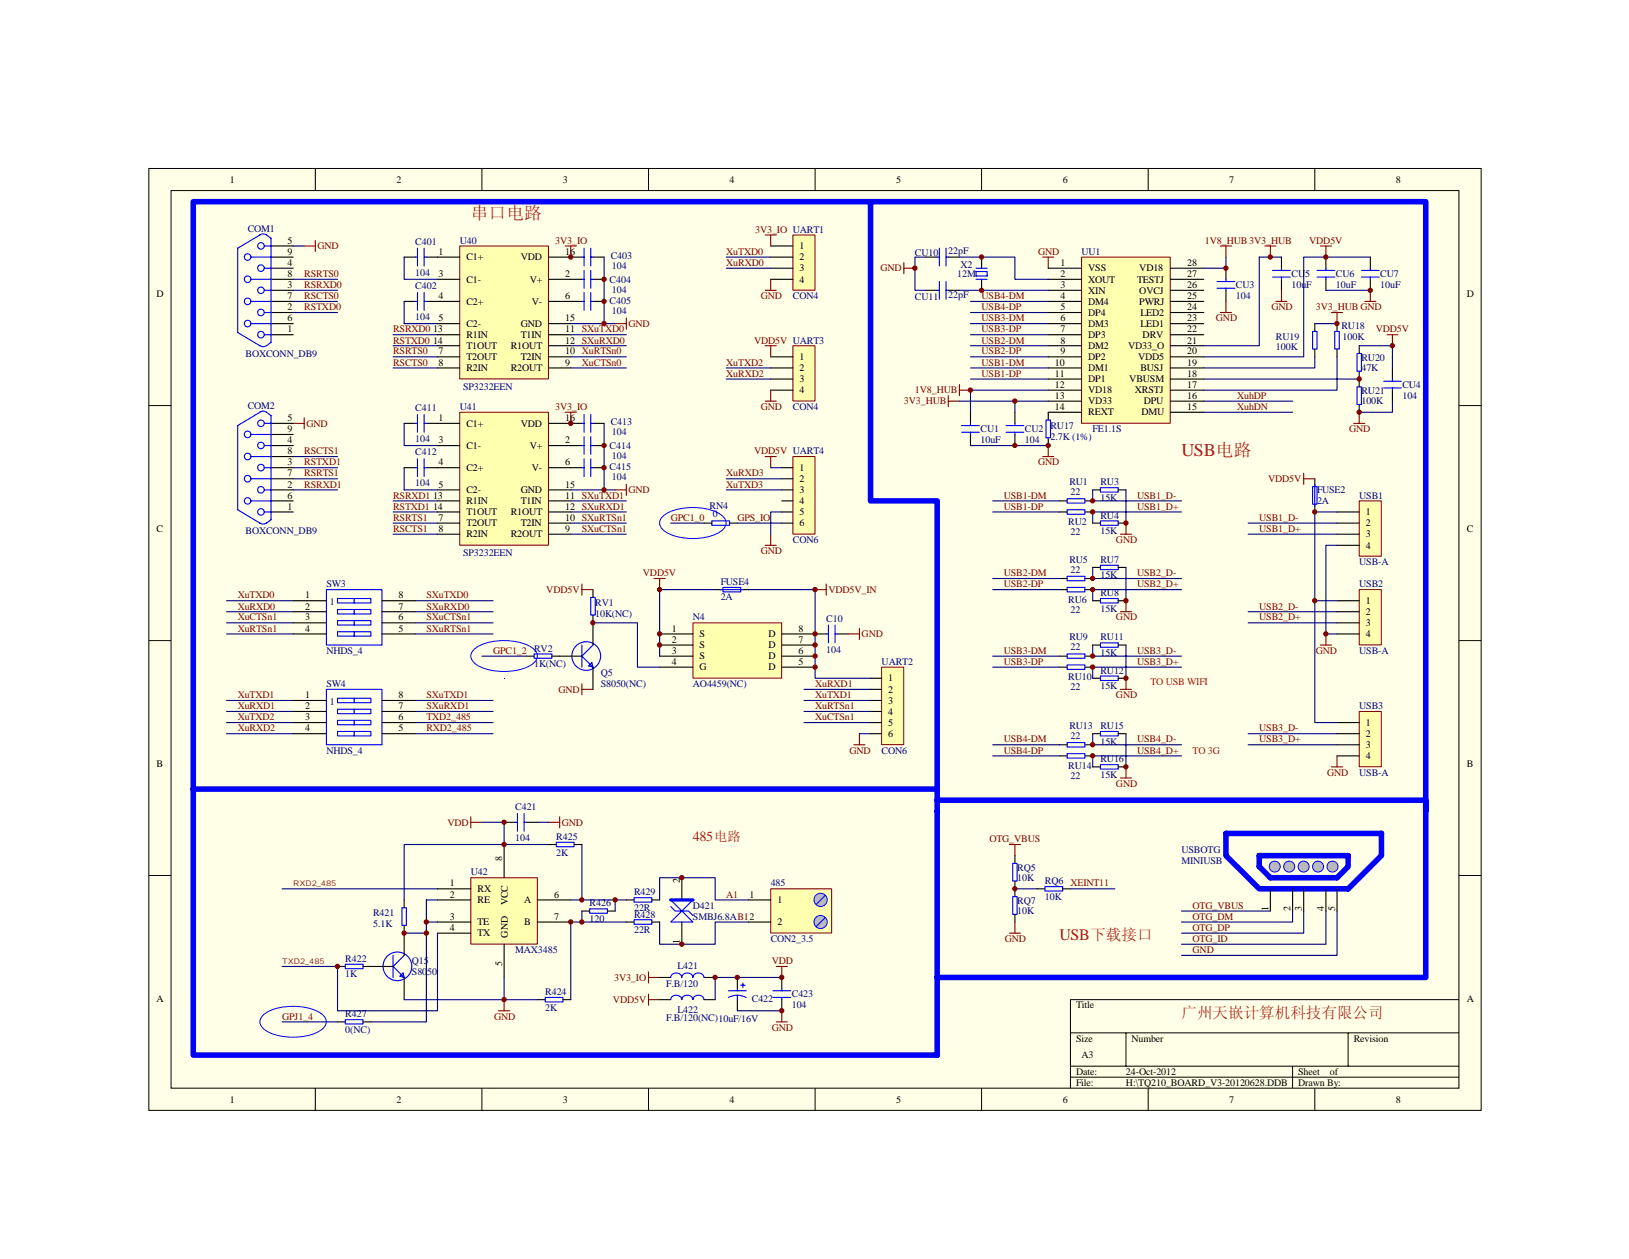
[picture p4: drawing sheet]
<svg xmlns="http://www.w3.org/2000/svg" width="279mm" height="216mm" viewBox="0 0 279 216" stroke-linecap="round" stroke-linejoin="round" font-family="sans-serif">
<path d="M25.5 28.9h228.5v161.5h-228.5z" fill="#ffffe8"/>
<g fill="none" stroke="#000" stroke-width=".17">
<path d="M25.5 28.9h228.5v161.5h-228.5zM29.3 32.7h220.9v153.9h-220.9zM54.1 28.9v3.8M82.7 28.9v3.8M111.2 28.9v3.8M139.8 28.9v3.8M168.4 28.9v3.8M196.9 28.9v3.8M225.5 28.9v3.8M25.5 69.6h3.8M250.3 69.6h3.8M25.5 109.9h3.8"/>
<path d="M250.3 109.9h3.8M25.5 150.1h3.8M250.3 150.1h3.8M183.6 177.1h66.7M193.1 177.1v5.7M231.2 177.1v5.7M250.3 171.4h-66.7v15.2M54.1 186.6v3.8M82.7 186.6v3.8M111.2 186.6v3.8M139.8 186.6v3.8M168.4 186.6v3.8"/>
<path d="M183.6 182.8h66.7M183.6 184.7h66.7M196.9 186.6v3.8M221.7 182.8v3.8M225.5 186.6v3.8"/>
</g>
<path d="M46.5 57.4h3.8M46.5 55.5h3.8M46.5 53.6h3.8M46.5 51.7h3.8M46.5 49.8h3.8M46.5 47.9h3.8M46.5 46h3.8M46.5 44.1h3.8M46.5 42.2h3.8" fill="none" stroke="#000" stroke-width=".19"/>
<g fill="none" stroke="#00f" stroke-width=".19">
<path d="M43.1 44.1h3.4M43.1 47.9h3.4M43.1 51.7h3.4M43.1 55.5h3.4M44.6 59.3l.5 .2 .6-.2M44.6 40.3l.5-.2 .6 .2M44.6 40.3l-3.8 2.3v14.4l3.8 2.3M45.3 42.2h1.2M45.3 46h1.2M45.3 49.8h1.2M45.3 53.6h1.2M45.3 57.4h1.2"/>
<path d="M45.7 40.3l.8 .6v17.8l-.8 .6"/>
<circle cx="42.5" cy="51.7" r=".57"/>
<circle cx="42.5" cy="44.1" r=".57"/>
<circle cx="42.5" cy="55.5" r=".57"/>
<circle cx="42.5" cy="47.9" r=".57"/>
<circle cx="44.8" cy="46" r=".57"/>
<circle cx="44.8" cy="57.4" r=".57"/>
<circle cx="44.8" cy="53.6" r=".57"/>
<circle cx="44.8" cy="42.2" r=".57"/>
<circle cx="44.8" cy="49.8" r=".56"/>
</g>
<path d="M50.3 53.6h7.6M50.3 51.7h7.6M50.3 49.8h7.6M50.3 47.9h7.6M50.3 42.2h1.9" fill="none" stroke="#000080" stroke-width=".19"/>
<path d="M52.2 42.2h1.9M54.1 41.2v1.9" fill="none" stroke="#800000" stroke-width=".19"/>
<path d="M78.9 42.2h15.2v22.8h-15.2z" fill="#ffffb0"/>
<path d="M78.8 42.2h15.3v22.8h-15.3z" fill="none" stroke="#800000" stroke-width=".17"/>
<g fill="none" stroke="#000" stroke-width=".19">
<path d="M69.3 44.1h1.9M69.3 51.7h1.9M73.1 44.1h5.7M73.1 51.7h5.7M75 57.4h3.8M75 59.3h3.8M75 47.9h3.8M75 55.5h3.8M94.1 57.4h3.8M94.1 59.3h3.8M94.1 47.9h5.7M94.1 44.1h5.7"/>
<path d="M94.1 51.7h5.7M94.1 55.5h3.8M101.7 47.9h1.9M101.7 44.1h1.9M101.7 51.7h1.9M75 61.2h3.8M75 63.1h3.8M94.1 61.2h3.8M94.1 63.1h3.8"/>
</g>
<g fill="none" stroke="#00f" stroke-width=".19">
<path d="M71.2 51.7h.4M71.2 44.1h.4M71.6 42.6v3M71.6 50.2v3M72.7 42.6v3M72.7 50.2v3M72.7 51.7h.4M72.7 44.1h.4M99.8 51.7h.4M99.8 44.1h.4M99.8 47.9h.4M100.2 42.6v3"/>
<path d="M100.2 46.4v3M100.2 50.2v3M101.3 51.7h.4M101.3 42.6v3M101.3 46.4v3M101.3 50.2v3M101.3 44.1h.4M101.3 47.9h.4"/>
</g>
<path d="M67.4 57.4h7.6M67.4 59.3h7.6M69.3 44.1v3.8h5.7M69.3 51.7v3.8h5.7M97.9 57.4h9.5M97.9 59.3h9.5M103.6 44.1v11.4h-5.7M67.4 63.1h7.6M67.4 61.2h7.6M97.9 63.1h9.5" fill="none" stroke="#000080" stroke-width=".19"/>
<path d="M96.9 42.2h1.9M97.9 42.2v1.9M105.5 55.5h1.9M107.4 54.5v2" fill="none" stroke="#800000" stroke-width=".19"/>
<path d="M78.9 70.7h15.2v22.8h-15.2z" fill="#ffffb0"/>
<path d="M78.8 70.7h15.3v22.8h-15.3z" fill="none" stroke="#800000" stroke-width=".17"/>
<g fill="none" stroke="#000" stroke-width=".19">
<path d="M46.5 76.4h3.8M46.5 72.6h3.8M46.5 78.3h3.8M46.5 74.5h3.8M69.3 72.6h1.9M73.1 72.6h5.7M75 76.4h3.8M94.1 76.4h5.7M94.1 72.6h5.7M101.7 76.4h1.9M101.7 72.6h1.9M46.5 85.9h3.8"/>
<path d="M46.5 87.8h3.8M46.5 80.2h3.8M46.5 84h3.8M46.5 82.1h3.8M69.3 80.2h1.9M73.1 80.2h5.7M75 85.9h3.8M75 89.7h3.8M75 87.8h3.8M75 91.6h3.8M75 84h3.8M94.1 85.9h3.8"/>
<path d="M94.1 89.7h3.8M94.1 87.8h3.8M94.1 91.6h3.8M94.1 80.2h5.7M94.1 84h3.8M101.7 80.2h1.9M181.7 85.9h1.3M181.7 87.8h1.3M181.7 99.2h1.3M186.1 85.9h1.3M186.1 87.8h1.3M186.1 99.2h1.3"/>
<path d="M187.4 89.7h1.3M187.4 84h1.3M187.4 97.3h1.3M191.8 89.7h1.3M191.8 84h1.3M191.8 97.3h1.3M181.7 101.1h1.3M186.1 101.1h1.3M187.4 103h1.3M191.8 103h1.3"/>
</g>
<g fill="none" stroke="#00f" stroke-width=".19">
<path d="M43.1 74.5h3.4M43.1 78.3h3.4M44.6 70.7l.5-.2 .6 .2M44.6 70.7l-3.8 2.3v14.4l3.8 2.3M45.3 72.6h1.2M45.3 76.4h1.2M45.7 70.7l.8 .6v17.8a2.19 2.19 0 0 1-1.4 .8l-.5-.2M71.2 72.6h.4M71.6 71.1v3M71.6 78.7v3M72.7 71.1v3M72.7 78.7v3"/>
<path d="M72.7 72.6h.4M99.8 72.6h.4M99.8 76.4h.4M100.2 71.1v3M100.2 74.9v3M100.2 78.7v3M101.3 71.1v3M101.3 74.9v3M101.3 78.7v3M101.3 72.6h.4M101.3 76.4h.4M43.1 82.1h3.4"/>
<path d="M43.1 85.9h3.4M45.3 80.2h1.2M45.3 84h1.2M45.3 87.8h1.2M71.2 80.2h.4M72.7 80.2h.4M99.8 80.2h.4M101.3 80.2h.4M183 85.5h3.1v.8h-3.1zM183 87.4h3.1v.8h-3.1zM183 98.8h3.1v.8h-3.1zM188.7 83.6h3.1v.8h-3.1z"/>
<path d="M188.7 89.3h3.1v.8h-3.1zM188.7 96.9h3.1v.8h-3.1zM183 100.7h3.1v.8h-3.1zM188.7 102.6h3.1v.8h-3.1z"/>
<circle cx="42.5" cy="78.3" r=".57"/>
<circle cx="42.5" cy="74.5" r=".57"/>
<circle cx="44.8" cy="72.6" r=".57"/>
<circle cx="44.8" cy="76.4" r=".56"/>
<circle cx="42.5" cy="82.1" r=".57"/>
<circle cx="42.5" cy="85.9" r=".56"/>
<circle cx="44.8" cy="87.8" r=".57"/>
<circle cx="44.8" cy="84" r=".57"/>
<circle cx="44.8" cy="80.2" r=".57"/>
</g>
<g fill="none" stroke="#000080" stroke-width=".19">
<path d="M50.3 78.3h7.6M69.3 72.6v3.8h5.7M103.6 72.6v11.4h-5.7M50.3 84h7.6M50.3 80.2h7.6M50.3 82.1h7.6M67.4 85.9h7.6M67.4 87.8h7.6M67.4 89.7h7.6M67.4 91.6h7.6M69.3 80.2v3.8h5.7M97.9 85.9h9.5"/>
<path d="M97.9 87.8h9.5M97.9 89.7h9.5M97.9 91.6h9.5M170.3 85.9h11.4M170.3 87.8h11.4M170.3 99.2h11.4M187.4 84v1.9h15.2M187.4 97.3v1.9h15.2M193.1 84v5.7M193.1 97.3v5.7M202.6 87.8h-15.2v1.9M214.1 89.7h15.2"/>
<path d="M214.1 91.6h15.2M170.3 101.1h11.4M202.6 101.1h-15.2v1.9M214.1 104.9h15.2M214.1 106.8h15.2"/>
</g>
<path d="M50.3 72.6h1.9M52.2 71.6v2M96.9 70.7h1.9M97.9 70.7v1.9M105.5 84h1.9M107.4 83.1v1.9M192.2 91.6h1.9M193.1 89.7v1.9M192.2 104.9h1.9M193.1 103v1.9" fill="none" stroke="#800000" stroke-width=".19"/>
<path d="M136 40.3h3.8v9.5h-3.8z" fill="#ffffb0"/>
<path d="M136 40.3h3.8v9.5h-3.8z" fill="none" stroke="#800000" stroke-width=".17"/>
<path d="M132.2 42.2h3.8M132.2 44.1h3.8M132.2 46h3.8M132.2 47.9h3.8" fill="none" stroke="#000" stroke-width=".19"/>
<path d="M136 59.3h3.8v9.5h-3.8z" fill="#ffffb0"/>
<path d="M136 59.3h3.8v9.5h-3.8z" fill="none" stroke="#800000" stroke-width=".17"/>
<g fill="none" stroke="#000" stroke-width=".19">
<path d="M168.4 44.1v1.9M168.4 47.9v1.9M210.3 46v1.9M210.3 49.8v1.9M225.5 55.5v1.3M225.5 59.9v1.3M229.3 55.5v1.3M229.3 59.9v1.3M233.1 59.3v1.3M132.2 61.2h3.8M132.2 63.1h3.8M132.2 65h3.8"/>
<path d="M132.2 66.9h3.8M174.1 70.7v1.9M174.1 74.5v1.9M179.8 70.7v1.3M179.8 75.1v1.3M233.1 63.7v2.6M233.1 69.4v1.3M238.8 63.1v1.9M238.8 66.9v1.9M181.7 112.5h1.3M181.7 114.4h1.3M186.1 112.5h1.3"/>
<path d="M186.1 114.4h1.3M187.4 110.6h1.3M187.4 116.3h1.3M191.8 110.6h1.3M191.8 116.3h1.3"/>
</g>
<g fill="none" stroke="#800000" stroke-width=".19">
<path d="M131.2 59.3h1.9M131.2 49.8h1.9M131.2 40.3h1.9M132.2 40.3v1.9M132.2 47.9v1.9M132.2 59.3v1.9M178.8 44.1h1.9M179.8 44.1v1.9M209.3 42.2h1.9M210.3 42.2v1.9M226.5 42.2h1.9M227.4 42.2v1.9"/>
<path d="M228.4 53.6h1.9M229.3 53.6v1.9M234.1 51.7h1.9M235 49.8v1.9M131.2 78.3h1.9M131.2 68.8h1.9M132.2 66.9v1.9M132.2 78.3v1.9M178.8 78.3h1.9M179.8 76.4v1.9M232.2 72.6h1.9M233.1 70.7v1.9"/>
<path d="M131.2 93.5h1.9M132.2 91.6v1.9M192.2 118.2h1.9M193.1 116.3v1.9M228.4 131.5h1.9M229.3 129.6v1.9"/>
</g>
<g fill="none" stroke="#000080" stroke-width=".19">
<path d="M124.6 44.1h7.6M124.6 46h7.6M166.5 59.3h13.3M166.5 57.4h13.3M166.5 51.7h13.3M166.5 53.6h13.3M166.5 55.5h13.3M124.6 63.1h7.6M124.6 65h7.6M166.5 63.1h13.3M166.5 65h13.3M166.5 61.2h13.3"/>
<path d="M170.3 112.5h11.4M170.3 114.4h11.4M187.4 110.6v1.9h15.2M193.1 110.6v5.7M202.6 114.4h-15.2v1.9M214.1 125.8h15.2M214.1 127.7h15.2"/>
</g>
<g fill="none" stroke="#00f" stroke-width=".19">
<path d="M167.4 46.6h1.9v.7h-1.9zM167.4 47.9h1.9M167.4 46h1.9M208.7 48.3h3.1M208.7 49.4h3.1M210.3 47.9v.4M210.3 49.4v.4M225.1 56.8h.8v3.1h-.8zM228.9 56.8h.8v3.1h-.8zM172.6 74.1h3M172.6 73h3M174.1 72.6v.4"/>
<path d="M174.1 74.1v.4M179.4 72h.8v3.1h-.8zM232.7 60.6h.8v3.1h-.8zM232.7 66.3h.8v3.1h-.8zM237.3 66.5h3M237.3 65.4h3M238.8 65v.4M238.8 66.5v.4M183 112.1h3.1v.8h-3.1zM183 114h3.1v.8h-3.1zM188.7 110.2h3.1v.8h-3.1zM188.7 115.9h3.1v.8h-3.1z"/>
</g>
<path d="M136 78.3h3.8v13.3h-3.8z" fill="#ffffb0"/>
<path d="M136 78.3h3.8v13.3h-3.8z" fill="none" stroke="#800000" stroke-width=".17"/>
<path d="M134.1 80.2h1.9M134.1 82.1h1.9M134.1 84h1.9M134.1 85.9h1.9M134.1 87.8h1.9M134.1 89.7h1.9" fill="none" stroke="#000" stroke-width=".19"/>
<path d="M124.6 84h9.5M124.6 82.1h9.5M126.5 89.7h7.6M132.2 80.2h1.9M134.1 87.8h-1.9v3.8" fill="none" stroke="#000080" stroke-width=".19"/>
<path d="M233.2 122h3.7v9.5h-3.7z" fill="#ffffb0"/>
<path d="M233.1 122h3.8v9.5h-3.8z" fill="none" stroke="#800000" stroke-width=".17"/>
<path d="M229.3 123.9h3.8M229.3 125.8h3.8M229.3 127.7h3.8M229.3 129.6h3.8" fill="none" stroke="#000" stroke-width=".19"/>
<path d="M151.2 114.4h3.8v13.3h-3.8z" fill="#ffffb0"/>
<path d="M151.2 114.4h3.8v13.3h-3.8z" fill="none" stroke="#800000" stroke-width=".17"/>
<path d="M149.3 116.3h1.9M149.3 118.2h1.9M149.3 120.1h1.9M149.3 122h1.9M149.3 123.9h1.9M149.3 125.8h1.9" fill="none" stroke="#000" stroke-width=".19"/>
<path d="M139.8 101.1h1.9M141.7 100.2v1.9M146.5 127.7h1.9M147.4 125.8v1.9" fill="none" stroke="#800000" stroke-width=".19"/>
<path d="M137.9 118.2h11.4M137.9 120.1h11.4M137.9 122h11.4M137.9 123.9h11.4M147.4 125.8h1.9" fill="none" stroke="#000080" stroke-width=".19"/>
<path d="M118.9 106.8h15.2v9.5h-15.2z" fill="#ffffb0"/>
<path d="M118.9 106.8h15.2v9.5h-15.2z" fill="none" stroke="#800000" stroke-width=".17"/>
<g fill="none" stroke="#000" stroke-width=".19">
<path d="M120.8 89.7h1.3M125.1 89.7h1.4M90.3 112.5h1.3M94.7 112.5h5.1M101.7 101.1v1.3M101.7 105.5v5.1M101.7 114.4v3.8M113.1 108.7h5.8M113.1 110.6h5.8M113.1 112.5h5.8M113.1 114.4h5.8M134.1 108.7h5.7"/>
<path d="M134.1 110.6h5.7M134.1 112.5h5.7M134.1 114.4h5.7M174.1 146.7v1.4M174.1 151.1v2.7M174.1 156.8v1.3M177.9 152.4h1.3M182.3 152.4h1.3"/>
</g>
<g fill="none" stroke="#00f" stroke-width=".19">
<path d="M122.1 89.3h3v.8h-3zM91.6 112.1h3.1v.8h-3.1zM99.8 110.6v3.8M100.9 114.2l.6-.6 .2 .8zM101.3 102.4h.8v3.1h-.8zM101.7 110.6l-1.9 1.9 1.9 1.9M173.7 148.1h.8v3h-.8zM173.7 153.8h.8v3h-.8zM179.2 152h3.1v.8h-3.1z"/>
<circle cx="100.6" cy="112.5" r="2.46"/>
</g>
<path d="M103.6 55.5h1.9M103.6 84h1.9M115 89.7h5.8M82.7 112.5h7.6M101.7 106.8h7.6v7.6h3.8M113.1 108.7v3.8M139.8 108.7v5.7M174.1 152.4h3.8M183.6 152.4h7.6" fill="none" stroke="#000080" stroke-width=".19"/>
<path d="M112.2 99.2h1.9M113.1 99.2v1.9M99.8 100.2v1.9M99.8 117.3v1.9M99.8 101.1h1.9M99.8 118.2h1.9M173.1 144.8h1.9M174.1 144.8v1.9M174.1 158.1v1.9M173.1 160h1.9" fill="none" stroke="#800000" stroke-width=".19"/>
<path d="M185.5 44.1h15.2v28.5h-15.2z" fill="#ffffb0"/>
<path d="M185.5 44.1h15.2v28.5h-15.2z" fill="none" stroke="#800000" stroke-width=".17"/>
<g fill="none" stroke="#000" stroke-width=".19">
<path d="M179.8 46h5.7M179.8 47.9h5.7M179.8 49.8h5.7M179.8 51.7h5.7M179.8 53.6h5.7M179.8 55.5h5.7M179.8 57.4h5.7M179.8 59.3h5.7M200.7 46h5.8M200.7 47.9h5.8M200.7 49.8h5.8M200.7 51.7h5.8"/>
<path d="M200.7 53.6h5.8M200.7 55.5h5.8M200.7 57.4h5.8M200.7 59.3h5.8M219.8 44.1v1.9M219.8 47.9v1.9M227.4 44.1v1.9M227.4 47.9v1.9M235 44.1v1.9M235 47.9v1.9M166.5 70.7v1.9M166.5 74.5v1.9"/>
<path d="M179.8 61.2h5.7M179.8 63.1h5.7M179.8 65h5.7M179.8 66.9h5.7M179.8 68.8h5.7M179.8 70.7h5.7M200.7 61.2h5.8M200.7 63.1h5.8M200.7 65h5.8M200.7 66.9h5.8M200.7 68.8h5.8M200.7 70.7h5.8"/>
</g>
<g fill="none" stroke="#000080" stroke-width=".19">
<path d="M210.3 44.1v1.9h-3.8M219.8 44.1h-3.8v15.2h-9.5M225.5 55.5h3.8M227.4 49.8h7.6M233.1 59.3h5.7v3.8M235 44.1h-11.4v17.1h-17.1M166.5 76.4h13.3M179.8 68.8h-5.7v1.9M179.8 66.9h-13.3v3.8M206.5 68.8h15.2M206.5 70.7h15.2M206.5 65h26.6"/>
<path d="M225.5 61.2v1.9h-19M229.3 61.2v5.7h-22.8M238.8 68.8v1.9h-5.7"/>
</g>
<path d="M209.3 53.6h1.9M210.3 51.7v1.9M216.9 42.2h1.9M217.9 42.2v1.9M218.8 51.7h1.9M219.8 49.8v1.9M237.9 57.4h1.9M238.8 57.4v1.9M162.6 67.8v1.9M162.6 68.8h1.9M164.5 66v1.8M164.5 66.9h2" fill="none" stroke="#800000" stroke-width=".19"/>
<g fill="none" stroke="#00f" stroke-width=".19">
<path d="M218.3 47.5h3M218.3 46.4h3M219.8 46v.4M219.8 47.5v.4M225.9 47.5h3M225.9 46.4h3M227.4 46v.4M227.4 47.5v.4M233.5 47.5h3.1M233.5 46.4h3.1M235 46v.4M235 47.5v.4"/>
<path d="M164.9 74.1h3.1M164.9 73h3.1M166.5 72.6v.4M166.5 74.1v.4"/>
</g>
<path d="M113.5 88.8a6.9 6.9 0 0 1 5.3-1.8 7.6 7.6 0 0 1 5.4 1.8 1.47 1.47 0 0 1-.4 2.2 9.8 9.8 0 0 1-9.9 0 1.52 1.52 0 0 1-.4-2.2z" fill="none" stroke="#00f" stroke-width=".17"/>
<path d="M139.8 108.7h1.9M143.6 108.7h1.9" fill="none" stroke="#000" stroke-width=".19"/>
<path d="M141.7 108.7h.4M142.1 107.2v3M143.2 107.2v3M143.2 108.7h.4" fill="none" stroke="#00f" stroke-width=".19"/>
<path d="M145.5 108.7h1.9M147.4 107.8v1.9M226.5 110.6h1.9M227.4 108.7v1.9" fill="none" stroke="#800000" stroke-width=".19"/>
<path d="M97.9 61.2h9.5M164.5 68.8h9.6M229.3 87.8h-3.8v15.2h3.8" fill="none" stroke="#000080" stroke-width=".19"/>
<path d="M233.2 101.1h3.7v9.5h-3.7z" fill="#ffffb0"/>
<path d="M233.1 101.1h3.8v9.5h-3.8z" fill="none" stroke="#800000" stroke-width=".17"/>
<path d="M229.3 103h3.8M229.3 104.9h3.8M229.3 106.8h3.8M229.3 108.7h3.8" fill="none" stroke="#000" stroke-width=".19"/>
<path d="M233.2 85.9h3.7v9.5h-3.7z" fill="#ffffb0"/>
<path d="M233.1 85.9h3.8v9.5h-3.8z" fill="none" stroke="#800000" stroke-width=".17"/>
<g fill="none" stroke="#000" stroke-width=".19">
<path d="M158.8 44.1h1.9M158.8 49.8h1.9M162.6 44.1h1.9M162.6 49.8h1.9M225.5 82.1v1.3M225.5 86.5v1.3M229.3 87.8h3.8M229.3 89.7h3.8M229.3 91.6h3.8M229.3 93.5h3.8M50.3 103h5.7M50.3 104.9h5.7"/>
<path d="M50.3 106.8h5.7M50.3 108.7h5.7M65.5 103h5.7M65.5 104.9h5.7M65.5 106.8h5.7M65.5 108.7h5.7M122.7 101.1h1.3M127 101.1h1.4M50.3 120.1h5.7M50.3 122h5.7M50.3 123.9h5.7M50.3 125.8h5.7"/>
<path d="M65.5 120.1h5.7M65.5 122h5.7M65.5 123.9h5.7M65.5 125.8h5.7M113.1 167.6h1.9M113.1 171.4h1.9M120.8 167.6h1.9M120.8 171.4h1.9M126.5 167.6v1.9M126.5 171.4v1.9M134.1 167.6v1.9M134.1 171.4v1.9"/>
</g>
<g fill="none" stroke="#000080" stroke-width=".19">
<path d="M158.8 44.1h-1.9v5.7h1.9M164.5 44.1h9.6v3.8h5.7M164.5 49.8h15.3M229.3 93.5h-1.9v15.2h1.9M38.9 103h11.4M38.9 104.9h11.4M38.9 106.8h11.4M38.9 108.7h11.4M71.2 103h13.4M71.2 104.9h13.4M71.2 106.8h13.4M71.2 108.7h13.4"/>
<path d="M122.7 101.1h-9.6v7.6M128.4 101.1h11.4v7.6M225.5 103v20.9h3.8M38.9 120.1h11.4M38.9 122h11.4M38.9 123.9h11.4M38.9 125.8h11.4M71.2 120.1h13.4M71.2 122h13.4M71.2 123.9h13.4M71.2 125.8h13.4M48.4 152.4h26.6"/>
<path d="M126.5 173.3h7.6M134.1 167.6h-11.4v3.8"/>
</g>
<g fill="none" stroke="#00f" stroke-width=".19">
<path d="M160.7 44.1h.4M160.7 49.8h.4M161.1 42.6v3M161.1 48.3v3M162.3 42.6v3M162.3 48.3v3M162.3 44.1h.3M162.3 49.8h.3M225.1 83.4h.8v3.1h-.8zM225.5 83.1v3.7M56 101.1h9.5v9.5h-9.5zM56 118.2h9.5v9.5h-9.5z"/>
<path d="M57.9 102.6h5.7v.8h-5.7zM57.9 104.5h5.7v.8h-5.7zM57.9 106.4h5.7v.8h-5.7zM57.9 108.3h5.7v.8h-5.7zM57.9 119.7h5.7v.8h-5.7zM60.7 102.6v.8M60.7 104.5v.8M60.7 106.4v.8M60.7 108.3v.8M60.7 119.7v.8M123.6 101.1h3.8M124 100.7h3v.8h-3z"/>
<path d="M57.9 121.6h5.7v.8h-5.7zM57.9 123.5h5.7v.8h-5.7zM57.9 125.4h5.7v.8h-5.7zM60.7 121.6v.8M60.7 123.5v.8M60.7 125.4v.8M115 167.6a.97 .97 0 0 1 1-.7 .97 .97 0 0 1 .9 .7 .98 .98 0 0 1 1-.7 .98 .98 0 0 1 .9 .7M115 171.4a.97 .97 0 0 1 1-.7 .97 .97 0 0 1 .9 .7 .98 .98 0 0 1 1-.7 .98 .98 0 0 1 .9 .7M118.9 167.6a.97 .97 0 0 1 .9-.7 .97 .97 0 0 1 .9 .7M118.9 171.4a.97 .97 0 0 1 .9-.7 .97 .97 0 0 1 .9 .7M124.9 171a3.2 3.2 0 0 1 3.1 0M124.9 169.9h3.1"/>
<path d="M126.5 169.5v.4M126.5 170.7v.7M127 169h.8M127.4 168.6v.7M132.6 169.9h3M132.6 171h3M134.1 169.5v.4M134.1 171v.4"/>
</g>
<g fill="none" stroke="#800000" stroke-width=".19">
<path d="M155 45v1.9M155 46h1.9M223.6 81.2v1.9M223.6 82.1h1.9M80.8 140.1v1.9M80.8 141h1.9M85.5 173.3h1.9M86.5 171.4v1.9M111.2 166.7v1.9M111.2 170.5v1.9M111.2 167.6h1.9M111.2 171.4h1.9"/>
<path d="M133.1 165.7h1.9M133.1 175.2h1.9M134.1 165.7v1.9M134.1 173.3v1.9"/>
</g>
<path d="M80.8 150.5h11.4v11.4h-11.4z" fill="#ffffb0"/>
<path d="M80.8 150.5h11.4v11.4h-11.4z" fill="none" stroke="#800000" stroke-width=".17"/>
<g fill="none" stroke="#000" stroke-width=".19">
<path d="M69.3 154.3v1.4M69.3 158.7v5.1M75 152.4h5.8M75 154.3h5.8M75 158.1h5.8M86.5 144.8v5.7M86.5 141h1.9M90.3 141h1.9M92.2 154.3h5.7M92.2 158.1h5.7M94.1 144.8h1.3M98.5 144.8h1.3"/>
<path d="M99.8 156.2h1.3M104.2 156.2h1.3M107.4 154.3h1.4M107.4 158.1h1.4M111.8 154.3h1.3M111.8 158.1h1.3M116.9 150.5v3.8M116.9 158.1v3.8M57.9 165.7h1.3M57.9 175.2h1.3M62.3 165.7h5.1M62.3 175.2h1.3"/>
<path d="M69.3 167.6v3.8M75 160h5.8M86.5 161.9v5.7M92.2 171.4h1.3M96.6 171.4h1.3"/>
</g>
<path d="M94.1 141h1.9M96 140.1v1.9" fill="none" stroke="#800000" stroke-width=".19"/>
<g fill="none" stroke="#000080" stroke-width=".19">
<path d="M73.1 158.1v1.9h-3.8M75 154.3h-1.9v3.8h1.9M82.7 141h3.8v3.8M86.5 144.8h-17.2v9.5M86.5 144.8h7.6M92.2 141h1.9M97.9 154.3h9.5M99.8 158.1h-1.9v13.3M99.8 144.8v9.5M99.8 156.2v1.9M99.8 158.1h7.6M105.5 154.3v1.9"/>
<path d="M113.1 154.3v-3.8h9.6v3.8h5.7M113.1 158.1v3.8h9.6v-3.8h5.7M48.4 175.2h9.5M69.3 171.4h22.9M73.1 160v15.2h-9.5M75 160v13.3h-17.1v-7.6h-9.5M86.5 167.6v3.8"/>
</g>
<g fill="none" stroke="#00f" stroke-width=".19">
<path d="M88.8 139.5v3M89.9 139.5v3M68.9 155.7h.8v3h-.8zM88.4 141h.4M89.9 141h.4M95.4 144.4h3.1v.8h-3.1zM101.1 155.8h3.1v.8h-3.1zM108.8 153.9h3v.8h-3zM108.8 157.7h3v.8h-3zM115 154.3h3.9l-2 1.9zM115 158.1l1.9-1.9 2 1.9zM115 155.5l.8 .7h2.3l.8 .8"/>
<path d="M59.2 165.4h3.1v.7h-3.1zM59.2 174.9h3.1v.7h-3.1zM67.4 163.8v3.8M69.1 166.9l.2 .7-.7-.2zM69.3 163.8l-1.9 1.9 1.9 1.9M93.5 171h3.1v.8h-3.1z"/>
<circle cx="68.2" cy="165.7" r="2.46"/>
</g>
<path d="M115 154.3h3.9" fill="none" stroke="#00f" stroke-width=".57"/>
<path d="M132.2 152.4h10.4v7.6h-10.4z" fill="#ffffb0"/>
<path d="M132.2 152.4h10.4v7.6h-10.4z" fill="none" stroke="#800000" stroke-width=".17"/>
<path d="M128.4 158.1h3.8M128.4 154.3h3.8" fill="none" stroke="#000" stroke-width=".19"/>
<circle cx="140.7" cy="158.1" r="1.13" fill="#c0c0c0" stroke="#00f" stroke-width=".17"/>
<path d="M141.5 157.4l-1.5 1.5" fill="none" stroke="#00f" stroke-width=".19"/>
<circle cx="140.7" cy="154.3" r="1.14" fill="#c0c0c0" stroke="#00f" stroke-width=".17"/>
<path d="M183 127.3h3.1v.8h-3.1zM183 129.2h3.1v.8h-3.1zM188.7 125.4h3.1v.8h-3.1zM188.7 131.1h3.1v.8h-3.1zM141.5 153.6l-1.5 1.5" fill="none" stroke="#00f" stroke-width=".19"/>
<g fill="#800000" stroke="#800000" stroke-width=".17">
<circle cx="97.9" cy="44.1" r=".38"/>
<circle cx="103.6" cy="51.7" r=".38"/>
<circle cx="103.6" cy="47.9" r=".38"/>
<circle cx="103.6" cy="55.5" r=".38"/>
<circle cx="97.9" cy="72.6" r=".38"/>
<circle cx="103.6" cy="80.2" r=".38"/>
<circle cx="103.6" cy="76.4" r=".37"/>
<circle cx="103.6" cy="84" r=".38"/>
<circle cx="168.4" cy="49.8" r=".37"/>
<circle cx="168.3" cy="44.1" r=".38"/>
<circle cx="174.1" cy="76.4" r=".37"/>
<circle cx="210.3" cy="46" r=".38"/>
<circle cx="229.3" cy="55.5" r=".38"/>
<circle cx="179.8" cy="76.4" r=".37"/>
<circle cx="235" cy="49.8" r=".37"/>
<circle cx="227.4" cy="44.1" r=".38"/>
<circle cx="233.1" cy="65" r=".38"/>
<circle cx="233.1" cy="70.7" r=".38"/>
<circle cx="238.8" cy="59.3" r=".38"/>
<circle cx="217.9" cy="44.1" r=".38"/>
<circle cx="174.1" cy="68.8" r=".38"/>
<circle cx="166.4" cy="66.9" r=".38"/>
<circle cx="156.9" cy="46" r=".38"/>
</g>
<path d="M181.7 127.7h1.3M181.7 129.6h1.3M186.1 127.7h1.3M186.1 129.6h1.3M187.4 125.8h1.3M187.4 131.5h1.3M191.8 125.8h1.3M191.8 131.5h1.3" fill="none" stroke="#000" stroke-width=".19"/>
<path d="M192.2 133.4h1.9M193.1 131.5v1.9" fill="none" stroke="#800000" stroke-width=".19"/>
<path d="M170.3 127.7h11.4M170.3 129.6h11.4M187.4 125.8v1.9h15.2M193.1 125.8v5.7M202.6 129.6h-15.2v1.9" fill="none" stroke="#000080" stroke-width=".19"/>
<path d="M81.1 111.6a6.9 6.9 0 0 1 5.3-1.7 7.6 7.6 0 0 1 5.4 1.7 1.47 1.47 0 0 1-.4 2.2 9.9 9.9 0 0 1-9.9 0 1.52 1.52 0 0 1-.4-2.2zM44.9 174.3a6.9 6.9 0 0 1 5.4-1.7 7.6 7.6 0 0 1 5.3 1.7 1.47 1.47 0 0 1-.4 2.3 9.9 9.9 0 0 1-9.8 0 1.52 1.52 0 0 1-.5-2.3z" fill="none" stroke="#00f" stroke-width=".17"/>
<path d="M210.3 142.9h26.6v3.8l-5.7 5.7h-15.2l-5.7-5.7zM216 146.7h15.2v1.9l-1.9 1.9h-11.4l-1.9-1.9z" fill="none" stroke="#00f" stroke-width=".95"/>
<g fill="#c0c0c0" stroke="#00f" stroke-width=".17">
<circle cx="218.6" cy="148.6" r=".94"/>
<circle cx="221.1" cy="148.6" r=".94"/>
<circle cx="223.6" cy="148.6" r=".94"/>
<circle cx="226.1" cy="148.6" r=".94"/>
<circle cx="228.5" cy="148.6" r=".94"/>
</g>
<path d="M217.9 152.4v3.8M221.7 152.4v3.8M223.6 152.4v3.8M227.4 152.4v3.8M229.3 152.4v3.8" fill="none" stroke="#000" stroke-width=".19"/>
<path d="M139.8 114.4v1.9h9.5M202.6 156.2h15.3M221.7 156.2v1.9h-19.1M223.6 156.2v3.8h-21M227.4 156.2v5.7h-24.8M229.3 156.2v7.6h-26.7" fill="none" stroke="#000080" stroke-width=".19"/>
<g fill="#800000" stroke="#800000" stroke-width=".17">
<circle cx="227.4" cy="108.7" r=".38"/>
<circle cx="225.5" cy="103" r=".38"/>
<circle cx="225.5" cy="87.8" r=".38"/>
<circle cx="174.1" cy="152.4" r=".38"/>
<circle cx="187.4" cy="85.9" r=".37"/>
<circle cx="193.1" cy="89.7" r=".38"/>
<circle cx="187.4" cy="99.2" r=".38"/>
<circle cx="193.1" cy="103" r=".38"/>
<circle cx="187.4" cy="87.8" r=".38"/>
<circle cx="187.4" cy="101.1" r=".38"/>
<circle cx="187.4" cy="112.5" r=".37"/>
<circle cx="193.1" cy="116.3" r=".38"/>
<circle cx="187.4" cy="114.4" r=".38"/>
<circle cx="193.1" cy="131.5" r=".38"/>
<circle cx="187.4" cy="127.7" r=".38"/>
<circle cx="187.4" cy="129.6" r=".38"/>
<circle cx="139.8" cy="101.1" r=".38"/>
<circle cx="113.1" cy="108.7" r=".38"/>
<circle cx="113.1" cy="110.6" r=".38"/>
<circle cx="139.8" cy="114.4" r=".38"/>
<circle cx="139.8" cy="112.5" r=".37"/>
<circle cx="139.8" cy="110.6" r=".38"/>
<circle cx="139.8" cy="108.7" r=".38"/>
<circle cx="101.7" cy="106.8" r=".38"/>
<circle cx="113.1" cy="101.1" r=".38"/>
<circle cx="126.5" cy="167.6" r=".38"/>
<circle cx="134.1" cy="167.6" r=".38"/>
<circle cx="134.1" cy="173.3" r=".38"/>
<circle cx="122.6" cy="167.6" r=".38"/>
<circle cx="86.5" cy="171.4" r=".38"/>
<circle cx="97.9" cy="158.1" r=".38"/>
<circle cx="86.5" cy="144.8" r=".38"/>
<circle cx="86.5" cy="141" r=".38"/>
<circle cx="99.8" cy="154.3" r=".38"/>
<circle cx="69.3" cy="160" r=".38"/>
<circle cx="57.9" cy="165.7" r=".38"/>
<circle cx="99.8" cy="158.1" r=".38"/>
<circle cx="105.5" cy="154.3" r=".38"/>
<circle cx="73.1" cy="158.1" r=".38"/>
<circle cx="73.1" cy="160" r=".38"/>
<circle cx="116.9" cy="161.9" r=".38"/>
<circle cx="116.9" cy="150.5" r=".38"/>
</g>
<path d="M149.3 34.6v51.3h11.4v49.4h-127.6M149.3 34.6h-116.2v100.7M149.3 34.6h95.2v104.5M33.1 135.3v45.6h127.6v-13.3M160.7 135.3v32.3h83.8v-30.4h-83.8" fill="none" stroke="#00f" stroke-width=".95"/>
<text font-size="3.1" fill="#f00" x="202.6" y="78.1">USB电路</text>
<text font-size="3" fill="#f00" x="80.8" y="37.6">串口电路</text>
<g font-size="2.7" fill="#f00">
<text x="181.7" y="161.3">USB下载接口</text>
<text x="202.6" y="174.6">广州天嵌计算机科技有限公司</text>
</g>
<text font-size="2.4" fill="#f00" x="118.9" y="144.3">485电路</text>
<g font-size="1.7">
<text x="39.4" y="31.3">1</text>
<text x="68" y="31.3">2</text>
<text x="96.6" y="31.3">3</text>
<text x="125.1" y="31.3">4</text>
<text x="153.7" y="31.3">5</text>
<text x="182.3" y="31.3">6</text>
<text x="210.8" y="31.3">7</text>
<text x="239.4" y="31.3">8</text>
<text x="49.3" y="41.8">5</text>
<text x="49.3" y="47.5">8</text>
<text x="49.3" y="45.6">4</text>
<text x="49.3" y="43.7">9</text>
<text x="75.2" y="43.7">1</text>
<text x="75.2" y="47.5">3</text>
<text x="80" y="44.6">C1+</text>
<text x="89.3" y="44.6">VDD</text>
<text x="96.9" y="47.5">2</text>
<text x="96.9" y="43.7">16</text>
<text x="137.1" y="42.7">1</text>
<text x="137.1" y="44.6">2</text>
<text x="137.1" y="46.5">3</text>
<text x="181.9" y="45.6">1</text>
<text x="181.9" y="47.5">2</text>
<text x="186.6" y="46.5">VSS</text>
<text x="195.4" y="46.5">VD18</text>
<text x="203.6" y="47.5">27</text>
<text x="203.6" y="45.6">28</text>
<text x="26.9" y="50.9">D</text>
<text x="49.3" y="53.2">2</text>
<text x="49.3" y="51.3">7</text>
<text x="49.3" y="49.4">3</text>
<text x="75.2" y="51.3">4</text>
<text x="80" y="48.5">C1-</text>
<text x="80" y="52.2">C2+</text>
<text x="90.8" y="48.5">V+</text>
<text x="91.2" y="52.2">V-</text>
<text x="96.9" y="51.3">6</text>
<text x="137.1" y="48.5">4</text>
<text x="181.9" y="49.4">3</text>
<text x="181.9" y="51.3">4</text>
<text x="181.9" y="53.2">5</text>
<text x="186.6" y="48.5">XOUT</text>
<text x="186.6" y="50.4">XIN</text>
<text x="186.6" y="52.2">DM4</text>
<text x="195" y="48.5">TESTJ</text>
<text x="195.4" y="52.2">PWRJ</text>
<text x="195.4" y="50.4">OVCJ</text>
<text x="203.6" y="53.2">24</text>
<text x="203.6" y="51.3">25</text>
<text x="203.6" y="49.4">26</text>
<text x="251.6" y="50.9">D</text>
<text x="49.3" y="57">1</text>
<text x="49.3" y="55.1">6</text>
<text x="74.3" y="58.9">14</text>
<text x="74.3" y="57">13</text>
<text x="75.2" y="55.1">5</text>
<text x="80" y="59.9">T1OUT</text>
<text x="80" y="58">R1IN</text>
<text x="80" y="56">C2-</text>
<text x="87.6" y="59.9">R1OUT</text>
<text x="89.3" y="58">T1IN</text>
<text x="89.3" y="56">GND</text>
<text x="96.9" y="58.9">12 SXuRXD0</text>
<text x="96.9" y="57">11 SXuTXD0</text>
<text x="96.9" y="55.1">15</text>
<text x="181.9" y="55.1">6</text>
<text x="181.9" y="57">7</text>
<text x="181.9" y="58.9">8</text>
<text x="186.6" y="54.1">DP4</text>
<text x="186.6" y="56">DM3</text>
<text x="186.6" y="58">DP3</text>
<text x="186.6" y="59.9">DM2</text>
<text x="193.5" y="59.9">VD33_O</text>
<text x="195.6" y="56">LED1</text>
<text x="195.6" y="54.1">LED2</text>
<text x="196" y="58">DRV</text>
<text x="203.6" y="58.9">21</text>
<text x="203.6" y="57">22</text>
<text x="203.6" y="55.1">23</text>
<text x="75.2" y="60.8">7</text>
<text x="75.2" y="62.7">8</text>
<text x="80" y="61.7">T2OUT</text>
<text x="80" y="63.6">R2IN</text>
<text x="87.6" y="63.6">R2OUT</text>
<text x="89.3" y="61.7">T2IN</text>
<text x="96.9" y="62.7">9</text>
<text x="96.9" y="60.8">10 XuRTSn0</text>
<text x="137.1" y="61.7">1</text>
<text x="137.1" y="63.6">2</text>
<text x="137.1" y="65.6">3</text>
<text x="180.9" y="62.7">10</text>
<text x="180.9" y="64.6">11</text>
<text x="181.9" y="60.8">9</text>
<text x="186.6" y="61.7">DP2</text>
<text x="186.6" y="63.6">DM1</text>
<text x="186.6" y="65.6">DP1</text>
<text x="193.7" y="65.6">VBUSM</text>
<text x="195.2" y="61.7">VDD5</text>
<text x="195.6" y="63.6">BUSJ</text>
<text x="203.6" y="64.6">18</text>
<text x="203.6" y="62.7">19</text>
<text x="203.6" y="60.8">20</text>
<text x="137.1" y="67.5">4</text>
<text x="180.9" y="66.5">12</text>
<text x="180.9" y="68.4">13</text>
<text x="180.9" y="70.3">14</text>
<text x="186.6" y="67.5">VD18</text>
<text x="186.6" y="69.3">VD33</text>
<text x="186.6" y="71.2">REXT</text>
<text x="194.6" y="67.5">XRSTJ</text>
<text x="195.8" y="71.2">DMU</text>
<text x="196.2" y="69.3">DPU</text>
<text x="203.6" y="66.5">17</text>
<text x="203.6" y="70.3">15</text>
<text x="203.6" y="68.4">16</text>
<text x="49.3" y="77.9">8</text>
<text x="49.3" y="76">4</text>
<text x="49.3" y="74.1">9</text>
<text x="49.3" y="72.2">5</text>
<text x="75.2" y="72.2">1</text>
<text x="75.2" y="76">3</text>
<text x="80" y="73.2">C1+</text>
<text x="80" y="77">C1-</text>
<text x="89.3" y="73.2">VDD</text>
<text x="90.8" y="77">V+</text>
<text x="96.9" y="76">2</text>
<text x="96.9" y="72.2">16</text>
<text x="49.3" y="83.6">2</text>
<text x="49.3" y="81.7">7</text>
<text x="49.3" y="79.8">3</text>
<text x="75.2" y="79.8">4</text>
<text x="75.2" y="83.6">5</text>
<text x="80" y="80.8">C2+</text>
<text x="91.2" y="80.8">V-</text>
<text x="96.9" y="79.8">6</text>
<text x="96.9" y="83.6">15</text>
<text x="137.1" y="80.8">1</text>
<text x="137.1" y="82.7">2</text>
<text x="49.3" y="87.4">1</text>
<text x="49.3" y="85.5">6</text>
<text x="74.3" y="87.4">14</text>
<text x="74.3" y="85.5">13</text>
<text x="75.2" y="89.3">7</text>
<text x="80" y="88.3">T1OUT</text>
<text x="80" y="86.5">R1IN</text>
<text x="80" y="84.6">C2-</text>
<text x="87.6" y="88.3">R1OUT</text>
<text x="89.3" y="86.5">T1IN</text>
<text x="89.3" y="84.6">GND</text>
<text x="96.9" y="87.4">12 SXuRXD1</text>
<text x="96.9" y="85.5">11 SXuTXD1</text>
<text x="96.9" y="89.3">10 SXuRTSn1</text>
<text x="137.1" y="84.6">3</text>
<text x="137.1" y="86.5">4</text>
<text x="137.1" y="88.3">5</text>
<text x="234.3" y="88.3">1</text>
<text x="26.9" y="91.2">C</text>
<text x="75.2" y="91.2">8</text>
<text x="80" y="90.3">T2OUT</text>
<text x="80" y="92.2">R2IN</text>
<text x="87.6" y="92.2">R2OUT</text>
<text x="89.3" y="90.3">T2IN</text>
<text x="96.9" y="91.2">9</text>
<text x="137.1" y="90.3">6</text>
<text x="234.3" y="90.3">2</text>
<text x="234.3" y="92.2">3</text>
<text x="234.3" y="94.1">4</text>
<text x="251.6" y="91.2">C</text>
<text x="52.4" y="102.6">1</text>
<text x="52.4" y="104.5">2</text>
<text x="52.4" y="106.4">3</text>
<text x="68.4" y="106.4">6</text>
<text x="68.4" y="104.5">7</text>
<text x="68.4" y="102.6">8</text>
<text x="234.3" y="103.6">1</text>
<text x="234.3" y="105.5">2</text>
<text x="234.3" y="107.4">3</text>
<text x="52.4" y="108.3">4</text>
<text x="68.4" y="108.3">5</text>
<text x="115.2" y="108.3">1</text>
<text x="115.2" y="110.2">2</text>
<text x="115.2" y="112.1">3</text>
<text x="120" y="109.3">S</text>
<text x="120" y="111.2">S</text>
<text x="120" y="113.1">S</text>
<text x="131.8" y="113.1">D</text>
<text x="131.8" y="111.2">D</text>
<text x="131.8" y="109.3">D</text>
<text x="136.9" y="112.1">6</text>
<text x="136.9" y="110.2">7</text>
<text x="136.9" y="108.3">8</text>
<text x="234.3" y="109.3">4</text>
<text x="52.4" y="119.7">1</text>
<text x="68.4" y="119.7">8</text>
<text x="115.2" y="114">4</text>
<text x="120" y="115">G</text>
<text x="131.8" y="115">D</text>
<text x="136.9" y="114">5</text>
<text x="152.4" y="116.9">1</text>
<text x="152.4" y="118.8">2</text>
<text x="52.4" y="121.6">2</text>
<text x="52.4" y="123.5">3</text>
<text x="52.4" y="125.4">4</text>
<text x="68.4" y="125.4">5</text>
<text x="68.4" y="123.5">6</text>
<text x="68.4" y="121.6">7</text>
<text x="152.4" y="120.7">3</text>
<text x="152.4" y="122.6">4</text>
<text x="152.4" y="124.5">5</text>
<text x="234.3" y="124.5">1</text>
<text x="26.9" y="131.5">B</text>
<text x="152.4" y="126.4">6</text>
<text x="234.3" y="126.4">2</text>
<text x="234.3" y="128.3">3</text>
<text x="234.3" y="130.2">4</text>
<text x="251.6" y="131.5">B</text>
<text x="86.1" y="147.7" transform="rotate(-90 86.1 147.7)">8</text>
<text x="77.1" y="152">1</text>
<text x="77.1" y="153.9">2</text>
<text x="81.9" y="153">RX</text>
<text x="81.9" y="154.9">RE</text>
<text x="87.1" y="155.3" transform="rotate(-90 87.1 155.3)">VCC</text>
<text x="89.9" y="154.9">A</text>
<text x="95" y="153.9">6</text>
<text x="116.6" y="151.5" transform="rotate(-90 116.6 151.5)">2</text>
<text x="128.6" y="153.9">1</text>
<text x="133.3" y="154.9">1</text>
<text x="77.1" y="157.7">3</text>
<text x="77.1" y="159.6">4</text>
<text x="81.9" y="158.7">TE</text>
<text x="81.9" y="160.6">TX</text>
<text x="87.1" y="160.8" transform="rotate(-90 87.1 160.8)">GND</text>
<text x="89.9" y="158.7">B</text>
<text x="95" y="157.7">7</text>
<text x="116.6" y="161.9" transform="rotate(-90 116.6 161.9)">1</text>
<text x="133.3" y="158.7">2</text>
<text x="217.6" y="156.2" transform="rotate(-90 217.6 156.2)">1</text>
<text x="221.4" y="156.2" transform="rotate(-90 221.4 156.2)">2</text>
<text x="223.3" y="156.2" transform="rotate(-90 223.3 156.2)">3</text>
<text x="227.1" y="156.2" transform="rotate(-90 227.1 156.2)">4</text>
<text x="229" y="156.2" transform="rotate(-90 229 156.2)">5</text>
<text x="86.1" y="165.7" transform="rotate(-90 86.1 165.7)">5</text>
<text x="26.9" y="171.8">A</text>
<text x="184.6" y="172.9">Title</text>
<text x="251.6" y="171.8">A</text>
<text x="184.6" y="178.6">Size</text>
<text x="194.1" y="178.6">Number</text>
<text x="232.2" y="178.6">Revision</text>
<text x="184.6" y="184.3">Date:</text>
<text x="185.5" y="181.5">A3</text>
<text x="193.1" y="184.3">24-Oct-2012</text>
<text x="222.7" y="184.3">Sheet</text>
<text x="228.1" y="184.3">of</text>
<text x="39.4" y="189.1">1</text>
<text x="68" y="189.1">2</text>
<text x="96.6" y="189.1">3</text>
<text x="125.1" y="189.1">4</text>
<text x="153.7" y="189.1">5</text>
<text x="182.3" y="189.1">6</text>
<text x="184.6" y="186.2">File:</text>
<text x="193.1" y="186.2">H:\TQ210_BOARD_V3-20120628.DDB</text>
<text x="210.8" y="189.1">7</text>
<text x="222.7" y="186.2">Drawn By:</text>
<text x="239.4" y="189.1">8</text>
</g>
<g font-size="1.7" fill="#000080">
<text x="42.5" y="39.7">COM1</text>
<text x="71.2" y="42">C401</text>
<text x="78.8" y="41.8">U40</text>
<text x="71.2" y="47.3">104</text>
<text x="104.8" y="44.4">C403</text>
<text x="104.9" y="46.2">104</text>
<text x="156.9" y="43.9">CU10</text>
<text x="162.6" y="43.5">22pF</text>
<text x="164.2" y="47.5">12M</text>
<text x="164.7" y="46">X2</text>
<text x="185.5" y="43.7">UU1</text>
<text x="221.5" y="47.5">CU5</text>
<text x="229.1" y="47.5">CU6</text>
<text x="236.7" y="47.5">CU7</text>
<text x="71.2" y="49.6">C402</text>
<text x="104.6" y="52">C405</text>
<text x="104.6" y="48.5">C404</text>
<text x="104.9" y="53.8">104</text>
<text x="104.9" y="50.2">104</text>
<text x="136" y="51.3">CON4</text>
<text x="156.9" y="51.5">CU11</text>
<text x="162.6" y="51.1">22pF</text>
<text x="212" y="49.4">CU3</text>
<text x="212" y="51.3">104</text>
<text x="221.5" y="49.4">10uF</text>
<text x="229.1" y="49.4">10uF</text>
<text x="236.7" y="49.4">10uF</text>
<text x="71.2" y="54.9">104</text>
<text x="218.8" y="58.3">RU19</text>
<text x="230.1" y="56.4">RU18</text>
<text x="230.3" y="58.3">100K</text>
<text x="42.1" y="61.2">BOXCONN_DB9</text>
<text x="218.8" y="60">100K</text>
<text x="233.5" y="61.9">RU20</text>
<text x="233.5" y="63.6">47K</text>
<text x="42.5" y="70.1">COM2</text>
<text x="71.2" y="70.5">C411</text>
<text x="78.8" y="70.3">U41</text>
<text x="79.4" y="66.9">SP3232EEN</text>
<text x="136" y="70.3">CON4</text>
<text x="233.5" y="67.6">RU21</text>
<text x="233.5" y="69.3">100K</text>
<text x="240.5" y="66.5">CU4</text>
<text x="240.5" y="68.4">104</text>
<text x="71.2" y="75.8">104</text>
<text x="104.6" y="77">C414</text>
<text x="104.8" y="73">C413</text>
<text x="104.9" y="74.7">104</text>
<text x="168.2" y="74.1">CU1</text>
<text x="168.2" y="76">10uF</text>
<text x="175.8" y="74.1">CU2</text>
<text x="175.8" y="76">104</text>
<text x="180.2" y="73.5">RU17</text>
<text x="180.2" y="75.4">2.7K (1%)</text>
<text x="187.4" y="74.1">FE1.1S</text>
<text x="71.2" y="78.1">C412</text>
<text x="71.2" y="83.4">104</text>
<text x="104.6" y="80.6">C415</text>
<text x="104.9" y="82.3">104</text>
<text x="104.9" y="78.7">104</text>
<text x="183.4" y="83.2">RU1</text>
<text x="188.7" y="83.2">RU3</text>
<text x="121.7" y="87.2">RN4</text>
<text x="122.3" y="88.7">0</text>
<text x="183.6" y="84.9">22</text>
<text x="188.7" y="85.9">15K</text>
<text x="188.7" y="88.9">RU4</text>
<text x="225.9" y="84.6">FUSE2</text>
<text x="225.9" y="86.5">2A</text>
<text x="233.1" y="85.5">USB1</text>
<text x="42.1" y="91.6">BOXCONN_DB9</text>
<text x="79.4" y="95.4">SP3232EEN</text>
<text x="136" y="93.1">CON6</text>
<text x="183.2" y="90.1">RU2</text>
<text x="183.6" y="91.8">22</text>
<text x="188.7" y="91.6">15K</text>
<text x="56" y="100.7">SW3</text>
<text x="123.6" y="100.3">FUSE4</text>
<text x="183.4" y="96.5">RU5</text>
<text x="183.6" y="98.2">22</text>
<text x="188.7" y="96.5">RU7</text>
<text x="188.7" y="99.2">15K</text>
<text x="233.1" y="100.7">USB2</text>
<text x="233.1" y="96.9">USB-A</text>
<text x="56.6" y="103.8">1</text>
<text x="102.1" y="103.9">RV1</text>
<text x="102.1" y="105.8">10K(NC)</text>
<text x="118.9" y="106.4">N4</text>
<text x="123.6" y="102.8">2A</text>
<text x="141.7" y="106.6">C10</text>
<text x="183.2" y="103.4">RU6</text>
<text x="183.6" y="105.1">22</text>
<text x="188.7" y="102.2">RU8</text>
<text x="188.7" y="104.9">15K</text>
<text x="56" y="112.1">NHDS_4</text>
<text x="91.6" y="111.7">RV2</text>
<text x="141.7" y="111.9">104</text>
<text x="183.4" y="109.8">RU9</text>
<text x="183.6" y="111.5">22</text>
<text x="188.7" y="109.8">RU11</text>
<text x="188.7" y="112.5">15K</text>
<text x="233.1" y="112.1">USB-A</text>
<text x="56" y="117.8">SW4</text>
<text x="91.6" y="114.4">1K(NC)</text>
<text x="103" y="115.9">Q5</text>
<text x="103" y="117.8">S8050(NC)</text>
<text x="118.9" y="117.8">AO4459(NC)</text>
<text x="151.2" y="114">UART2</text>
<text x="183.2" y="116.7">RU10</text>
<text x="183.6" y="118.4">22</text>
<text x="188.7" y="115.5">RU12</text>
<text x="188.7" y="118.2">15K</text>
<text x="56.6" y="120.9">1</text>
<text x="183.4" y="125">RU13</text>
<text x="188.7" y="125">RU15</text>
<text x="233.1" y="121.6">USB3</text>
<text x="56" y="129.2">NHDS_4</text>
<text x="151.2" y="129.2">CON6</text>
<text x="183.2" y="131.9">RU14</text>
<text x="183.6" y="126.7">22</text>
<text x="188.7" y="127.7">15K</text>
<text x="188.7" y="130.7">RU16</text>
<text x="183.6" y="133.6">22</text>
<text x="188.7" y="133.4">15K</text>
<text x="233.1" y="133">USB-A</text>
<text x="88.4" y="138.9">C421</text>
<text x="88.4" y="144.2">104</text>
<text x="95.4" y="144">R425</text>
<text x="95.4" y="146.7">2K</text>
<text x="174.5" y="149.4">RQ5</text>
<text x="202.6" y="146.3">USBOTG</text>
<text x="202.6" y="148.2">MINIUSB</text>
<text x="80.8" y="150.1">U42</text>
<text x="101.1" y="155.4">R426</text>
<text x="108.8" y="153.5">R429</text>
<text x="118.9" y="155.8">D421</text>
<text x="132.2" y="152">485</text>
<text x="174.5" y="151.1">10K</text>
<text x="174.5" y="155.1">RQ7</text>
<text x="179.2" y="151.6">RQ6 XEINT11</text>
<text x="179.2" y="154.3">10K</text>
<text x="64" y="157.2">R421</text>
<text x="64" y="159">5.1K</text>
<text x="101.1" y="158.1">120</text>
<text x="108.8" y="156.2">22R</text>
<text x="108.8" y="157.4">R428</text>
<text x="108.8" y="160">22R</text>
<text x="118.9" y="157.7">SMBJ6.8AB12</text>
<text x="132.2" y="161.5">CON2_3.5</text>
<text x="174.5" y="156.8">10K</text>
<text x="59.2" y="165">R422</text>
<text x="59.2" y="167.6">1K</text>
<text x="70.7" y="165.3">Q15</text>
<text x="70.7" y="167.2">S8050</text>
<text x="88.4" y="163.4">MAX3485</text>
<text x="116.2" y="166.1">L421</text>
<text x="93.5" y="170.6">R424</text>
<text x="93.5" y="173.3">2K</text>
<text x="114.3" y="169.3">F.B/120</text>
<text x="116.2" y="173.7">L422</text>
<text x="128.9" y="171.8">C422</text>
<text x="135.8" y="171">C423</text>
<text x="135.8" y="172.9">104</text>
<text x="59.2" y="174.5">R427</text>
<text x="59.2" y="177.1">0(NC)</text>
<text x="114.3" y="175">F.B/120(NC)10uF/16V</text>
</g>
<g font-size="1.7" fill="#800000">
<text x="95.2" y="41.8">3V3_IO</text>
<text x="129.5" y="39.9">3V3_IO UART1</text>
<text x="206.7" y="41.8">1V8_HUB 3V3_HUB</text>
<text x="224.6" y="41.8">VDD5V</text>
<text x="52.2" y="47.5">RSRTS0</text>
<text x="54.5" y="42.7">GND</text>
<text x="124.6" y="43.7">XuTXD0</text>
<text x="124.6" y="45.6">XuRXD0</text>
<text x="151" y="46.5">GND</text>
<text x="178.1" y="43.7">GND</text>
<text x="52.2" y="49.4">RSRXD0</text>
<text x="52.2" y="51.3">RSCTS0</text>
<text x="52.2" y="53.2">RSTXD0</text>
<text x="130.5" y="51.3">GND</text>
<text x="168.4" y="51.3">USB4-DM</text>
<text x="168.4" y="53.2">USB4-DP</text>
<text x="218.1" y="53.2">GND</text>
<text x="225.7" y="53.2">3V3_HUB GND</text>
<text x="67.4" y="57">RSRXD0</text>
<text x="67.4" y="58.9">RSTXD0</text>
<text x="107.8" y="56">GND</text>
<text x="129.3" y="58.9">VDD5V UART3</text>
<text x="168.4" y="58.9">USB2-DM</text>
<text x="168.4" y="57">USB3-DP</text>
<text x="168.4" y="55.1">USB3-DM</text>
<text x="208.6" y="55.1">GND</text>
<text x="236" y="57">VDD5V</text>
<text x="67.4" y="60.8">RSRTS0</text>
<text x="67.4" y="62.7">RSCTS0</text>
<text x="99.8" y="62.7">XuCTSn0</text>
<text x="124.6" y="62.7">XuTXD2</text>
<text x="124.6" y="64.6">XuRXD2</text>
<text x="168.4" y="60.8">USB2-DP</text>
<text x="168.4" y="64.6">USB1-DP</text>
<text x="168.4" y="62.7">USB1-DM</text>
<text x="95.2" y="70.3">3V3_IO</text>
<text x="130.5" y="70.3">GND</text>
<text x="155" y="69.3">3V3_HUB</text>
<text x="156.9" y="67.5">1V8_HUB</text>
<text x="212.2" y="68.4">XuhDP</text>
<text x="212.2" y="70.3">XuhDN</text>
<text x="52.2" y="77.9">RSCTS1</text>
<text x="52.6" y="73.2">GND</text>
<text x="129.3" y="77.9">VDD5V UART4</text>
<text x="231.4" y="74.1">GND</text>
<text x="52.2" y="83.6">RSRXD1</text>
<text x="52.2" y="79.8">RSTXD1</text>
<text x="52.2" y="81.7">RSRTS1</text>
<text x="124.6" y="83.6">XuTXD3</text>
<text x="124.6" y="81.7">XuRXD3</text>
<text x="178.1" y="79.8">GND</text>
<text x="217.5" y="82.7">VDD5V</text>
<text x="67.4" y="85.5">RSRXD1</text>
<text x="67.4" y="87.4">RSTXD1</text>
<text x="67.4" y="89.3">RSRTS1</text>
<text x="107.8" y="84.6">GND</text>
<text x="115" y="89.3">GPC1_0</text>
<text x="126.5" y="89.3">GPS_IO</text>
<text x="172.2" y="87.4">USB1-DP</text>
<text x="172.2" y="85.5">USB1-DM</text>
<text x="195" y="85.5">USB1_D-</text>
<text x="195" y="87.4">USB1_D+</text>
<text x="216" y="89.3">USB1_D-</text>
<text x="67.4" y="91.2">RSCTS1</text>
<text x="99.8" y="91.2">SXuCTSn1</text>
<text x="130.5" y="95">GND</text>
<text x="191.4" y="93.1">GND</text>
<text x="216" y="91.2">USB1_D+</text>
<text x="93.7" y="101.7">VDD5V</text>
<text x="110.3" y="98.8">VDD5V</text>
<text x="142.1" y="101.7">VDD5V_IN</text>
<text x="172.2" y="98.8">USB2-DM</text>
<text x="172.2" y="100.7">USB2-DP</text>
<text x="195" y="100.7">USB2_D+</text>
<text x="195" y="98.8">USB2_D-</text>
<text x="40.8" y="102.6">XuTXD0</text>
<text x="40.8" y="104.5">XuRXD0</text>
<text x="40.8" y="106.4">XuCTSn1</text>
<text x="73.1" y="102.6">SXuTXD0</text>
<text x="73.1" y="104.5">SXuRXD0</text>
<text x="73.1" y="106.4">SXuCTSn1</text>
<text x="191.4" y="106.4">GND</text>
<text x="216" y="104.5">USB2_D-</text>
<text x="216" y="106.4">USB2_D+</text>
<text x="40.8" y="108.3">XuRTSn1</text>
<text x="73.1" y="108.3">SXuRTSn1</text>
<text x="84.6" y="112.1">GPC1_2</text>
<text x="147.8" y="109.3">GND</text>
<text x="172.2" y="112.1">USB3-DM</text>
<text x="195" y="112.1">USB3_D-</text>
<text x="225.7" y="112.1">GND</text>
<text x="40.8" y="119.7">XuTXD1</text>
<text x="73.1" y="119.7">SXuTXD1</text>
<text x="95.8" y="118.8">GND</text>
<text x="139.8" y="117.8">XuRXD1</text>
<text x="139.8" y="119.7">XuTXD1</text>
<text x="172.2" y="114">USB3-DP</text>
<text x="191.4" y="119.7">GND</text>
<text x="195" y="114">USB3_D+</text>
<text x="40.8" y="121.6">XuRXD1</text>
<text x="40.8" y="123.5">XuTXD2</text>
<text x="40.8" y="125.4">XuRXD2</text>
<text x="73.1" y="121.6">SXuRXD1</text>
<text x="73.1" y="123.5">TXD2_485</text>
<text x="73.1" y="125.4">RXD2_485</text>
<text x="139.8" y="123.5">XuCTSn1</text>
<text x="139.8" y="121.6">XuRTSn1</text>
<text x="216" y="125.4">USB3_D-</text>
<text x="145.7" y="129.2">GND</text>
<text x="172.2" y="129.2">USB4-DP</text>
<text x="172.2" y="127.3">USB4-DM</text>
<text x="195" y="127.3">USB4_D-</text>
<text x="195" y="129.2">USB4_D+</text>
<text x="216" y="127.3">USB3_D+</text>
<text x="191.4" y="134.9">GND</text>
<text x="227.6" y="133">GND</text>
<text x="76.8" y="141.6">VDD</text>
<text x="96.4" y="141.6">GND</text>
<text x="169.7" y="144.4">OTG_VBUS</text>
<text x="124.6" y="153.9">A1</text>
<text x="204.6" y="155.8">OTG_VBUS</text>
<text x="172.4" y="161.5">GND</text>
<text x="204.6" y="159.6">OTG_DP</text>
<text x="204.6" y="157.7">OTG_DM</text>
<text x="204.6" y="161.5">OTG_ID</text>
<text x="132.4" y="165.3">VDD</text>
<text x="204.6" y="163.4">GND</text>
<text x="105.1" y="172">VDD5V</text>
<text x="105.3" y="168.2">3V3_IO</text>
<text x="48.4" y="174.8">GPJ1_4</text>
<text x="84.8" y="174.8">GND</text>
<text x="132.4" y="176.7">GND</text>
</g>
<g font-size="1.7" fill="#f00">
<text x="197.3" y="117.4">TO USB WIFI</text>
<text x="204.6" y="129.2">TO 3G</text>
</g>
<g font-size="1.3" fill="#800000">
<text x="50.3" y="152">RXD2_485</text>
<text x="48.4" y="165.3">TXD2_485</text>
</g>
</svg>
